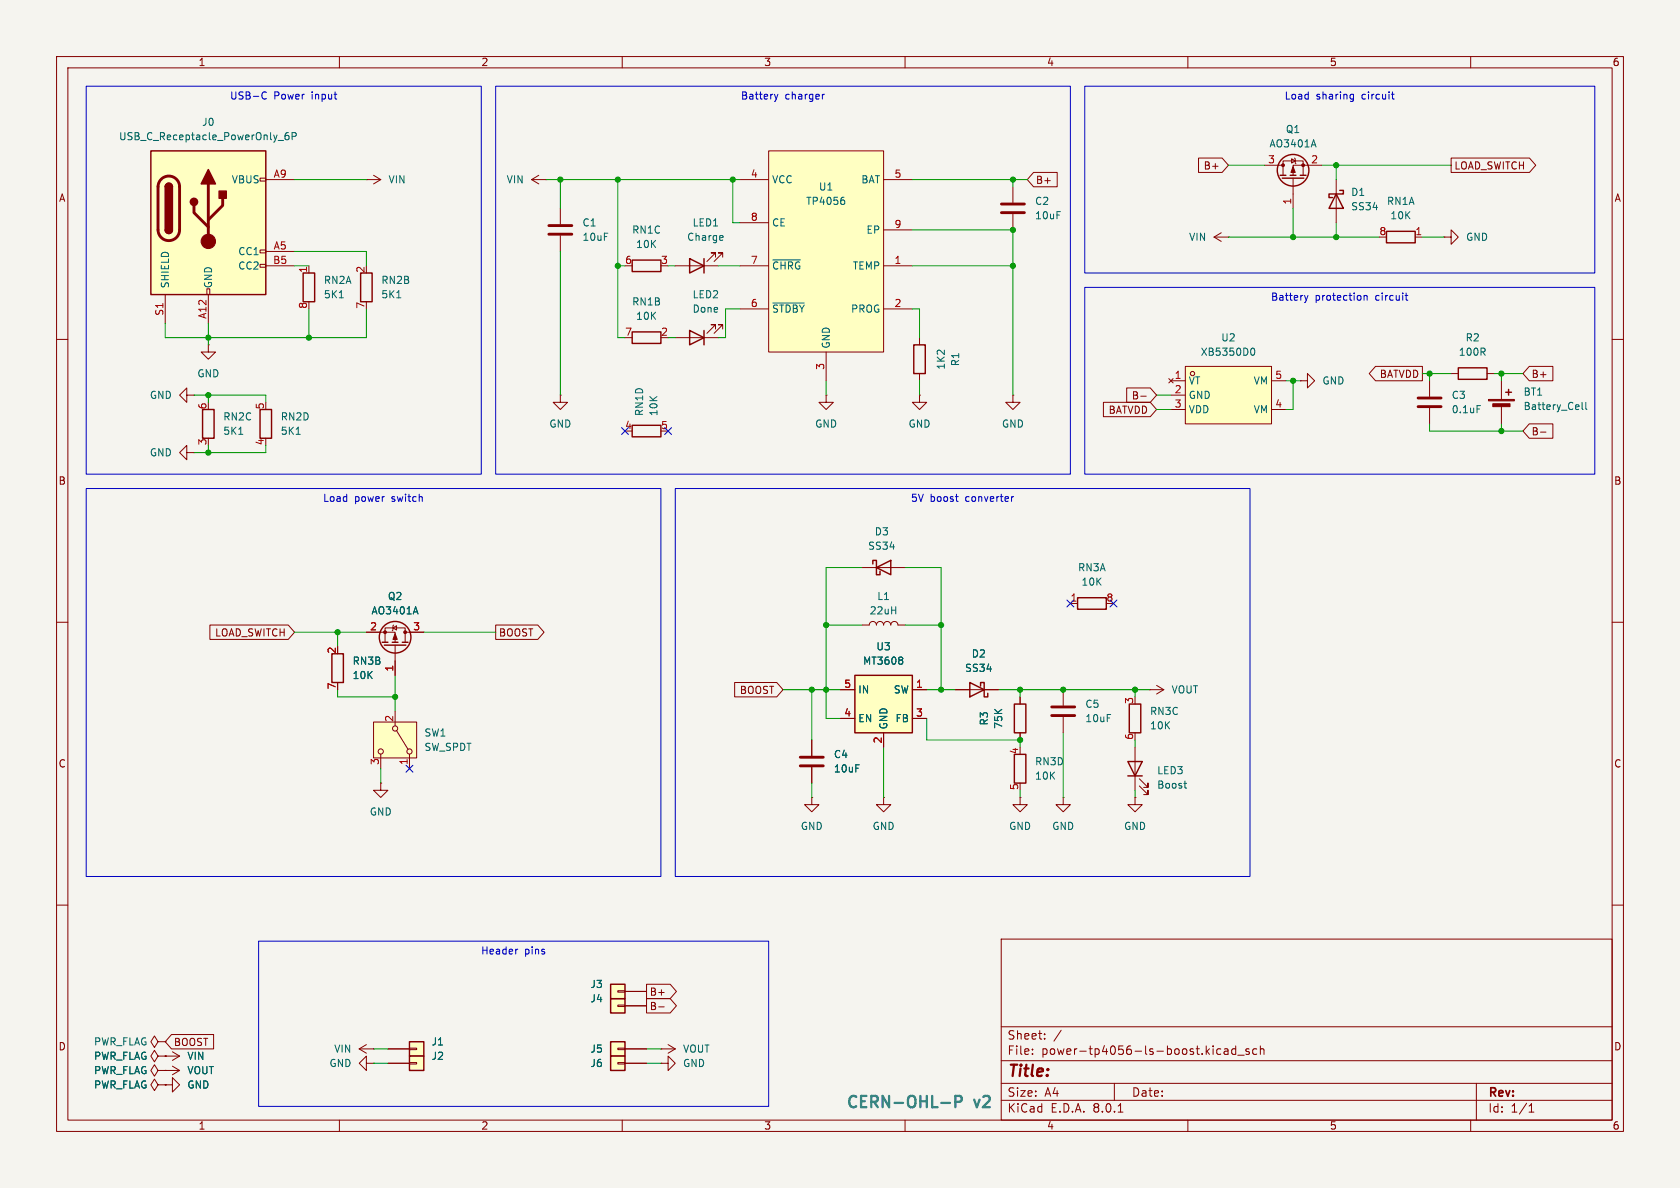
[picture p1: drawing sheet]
<svg xmlns="http://www.w3.org/2000/svg" width="297mm" height="210mm" viewBox="0 0 297 210" stroke-linecap="round" stroke-linejoin="round" font-family="sans-serif">
<path d="M0 0h297v210h-297z" fill="#f5f4ef" stroke="#f5f4ef" stroke-width=".18"/>
<g fill="none" stroke="#840000" stroke-width=".18">
<path d="M10 10h277v190h-277zM12 12h273v186h-273zM60 10v2M110 10v2M160 10v2M210 10v2M260 10v2M179.1 33v2.8M179.1 37.8v2.8M223.5 29.2h3.3M226.8 31v-2.6h3.6v2.6M228.3 28.1l.7 .3-.7 .4z"/>
<path d="M228.6 31.5v5.3M228.9 27.9l.1 .2v.7l.1 .2M233.7 29.2h-5.1v1.8M10 60h2M214.6 41.9l1.3 .8M214.6 41.9h2.6M215.9 41.1l-1.3 .8M217.2 41.9h.1M250.2 41.9h1.3M285 60h2M252.7 67.3v2.8M252.7 72.1v2.8"/>
<path d="M256.5 66h1.3M262.9 66h1.3M265.4 67.3v3.3M265.4 71.6v3.3M10 110h2M285 110h2M10 160h2M285 160h2M177 166h108v32h-108zM60 198v2M110 198v2M160 198v2"/>
<path d="M177 194.5h108M177 191.5h108M177 187.5h108M177 181.5h108M182.5 186.3v.1M182.5 185.5v.1M184.7 183.6v.1M184.7 182.8v.1M187.6 182.1l-1.3 2M197 191.5v3M197.7 196.6h.8M210 198v2"/>
<path d="M215.2 186.3h.6M215.2 185.5h.6M216.5 185.5h.5l.1 .9M217.1 185.8h-.5a.29 .29 0 0 0-.2 .3 .29 .29 0 0 0 .2 .3l.5-.1M218.5 185.5l-.5-.1-.3 .3v.4l.2 .2h.6M218.5 184.9v1.5M218.8 186.5h1.2M220.8 185.5l-.3-.1-.3 .2 .1 .2 .5 .2v.3h-.6M222.2 185.5l-.5-.1-.2 .3v.4l.1 .2h.6M222.8 185.5l.2-.1 .4 .1 .1 .9M222.8 184.9v1.5M260 198v2"/>
<path d="M261 191.5v6.5M270.3 196.6h.9M270.3 195.5l.4-.4v1.5"/>
</g>
<path d="M177 36.1h4.1M177 37.6h4.1M250.7 70.4h4.1M250.7 71.9h4.1" fill="none" stroke="#840000" stroke-width=".51"/>
<g fill="none" stroke="#840000" stroke-width=".25">
<path d="M226.3 31h1M226.7 31.5h3.8M228.1 31h1M229.9 31h1M245.1 40.9h5.1v2h-5.1zM257.8 65h5.1v2.1h-5.1zM266.2 69.3h1M266.7 68.8v1.1"/>
<circle cx="228.6" cy="30.1" r="2.79"/>
</g>
<g fill="#840000" stroke="#840000" stroke-width=".18">
<path d="M228.6 29.5l.4 1h-.8z"/>
<path d="M263.1 70.6h4.6v.3h-4.6z"/>
<path d="M263.9 71.4h3.1v.5h-3.1z"/>
<circle cx="230.4" cy="29.2" r=".25"/>
<circle cx="226.8" cy="29.2" r=".25"/>
</g>
<path d="M232.2 24.7l.5 1.3M261.1 71.7h.6M279.7 71.1v1.1l.2 .2M280.4 71.1v1.1l.1 .2" fill="none" stroke="#006464" stroke-width=".18"/>
<path d="M209.5 64.8h15.3v10.1h-15.3z" fill="#ffffc2"/>
<g fill="none" stroke="#840000" stroke-width=".18">
<path d="M94 31.8l1.2 .7M94 31.8h2.5M95.2 31l-1.2 .8M96.5 31.8h.1M99.1 36.8v2.8M236.2 31.8v7.6M99.1 41.7v2.8M119.4 47h7.6M119.4 59.7h7.6M126.5 45.5v-.8h-.8h.8l-1.5 1.5M126.5 58.2v-.8h-.8h.8l-1.5 1.5M127.8 45.5v-.8h-.8h.8l-1.6 1.5"/>
<path d="M127.8 58.2v-.8h-.8h.8l-1.6 1.5M146 69.9v1.2h1.3l-1.3 1.3-1.2-1.3h1.2M146 69.9h.1M206.6 66.9l.8 .8M207 67.3h2.5M207 69.9h2.5M207 72.4h2.5M207.4 66.9l-.8 .8M209.5 64.8h15.3v10.1h-15.3zM224.8 67.3h2.5M224.8 72.4h2.5M229.9 67.3h1.2v-1.3l1.3 1.3-1.3 1.3v-1.3"/>
<path d="M229.9 67.3h.1"/>
<circle cx="210.8" cy="66" r=".38"/>
</g>
<path d="M127.6 41.6l.2 .3-.6 .2M127.8 42.4l-.2 .1M221.2 61.7l.2-.2a.68 .68 0 0 1 .4 .7 .68 .68 0 0 1-.4 .6l-.2-.1" fill="none" stroke="#006464" stroke-width=".18"/>
<path d="M236.2 34.3l1.3 2.5h-2.6zM236.9 33.7h.6v.6h-2.6v.6h.7M111.8 46h5v2h-5zM111.8 58.7h5v2h-5zM121.9 45.7l2.6 1.3-2.6 1.3zM121.9 58.4l2.6 1.3-2.6 1.3zM124.5 45.7v2.6M124.5 58.4v2.6M111.8 75.2h5v2h-5z" fill="none" stroke="#840000" stroke-width=".25"/>
<path d="M97 39.9h4.1M97 41.4h4.1" fill="none" stroke="#840000" stroke-width=".51"/>
<path d="M135.9 26.7h20.3v35.5h-20.3z" fill="#ffffc2"/>
<g fill="none" stroke="#840000" stroke-width=".18">
<path d="M130.8 31.8h5.1M130.8 39.4h5.1M135.9 26.7h20.3v35.5h-20.3zM156.2 31.8h5.1M130.8 47h5.1M130.8 54.6h5.1M156.2 47h5.1M156.2 54.6h5.1M156.2 40.6h5.1M162.6 59.7v1.3M146 62.2v5.1M162.6 69.9v1.2h1.2l-1.2 1.3-1.3-1.3h1.3"/>
<path d="M162.6 69.9h.1M162.6 66v1.3M179.1 69.9v1.2h1.2l-1.2 1.3-1.3-1.3h1.3M179.1 69.9h.1M200.7 132.1v7.6M201.4 138.9l1.5 1.6v-.8v.8h-.7M201.4 137.7l1.5 1.5v-.8v.8h-.7M203.2 121.9h.1M203.2 121.9h2.5M204.5 121.2l1.2 .7M205.7 121.9l-1.2 .8M200.7 141v1.2h1.2l-1.2 1.3-1.3-1.3h1.3"/>
<path d="M200.7 141h.1"/>
</g>
<path d="M149 34.9h.2M149.1 35.4l.2 .2v.3l-.2 .2M136.6 53.6h5.6M136.6 45.9h4.9M209.3 138.5h.5M209.5 139.3h.3" fill="none" stroke="#006464" stroke-width=".18"/>
<path d="M161.5 61h2.1v5h-2.1zM199.4 134.6h2.5l-1.2 2.6zM199.4 137.2h2.5M199.6 124.5h2.1v5h-2.1z" fill="none" stroke="#840000" stroke-width=".25"/>
<path d="M151.1 119.4h10.2v10.1h-10.2z" fill="#ffffc2"/>
<path d="M151.1 119.4h10.2v10.1h-10.2zM190.5 105.7h5.1v2h-5.1zM171.4 120.7l2.6 1.2-2.6 1.3zM173.4 121.3v-.6h.6v2.5h.6v-.6" fill="none" stroke="#840000" stroke-width=".25"/>
<path d="M152.4 110.5h1.3a.64 .64 0 0 1 .6-.6 .64 .64 0 0 1 .6 .6 .64 .64 0 0 1 .7-.6 .64 .64 0 0 1 .6 .6 .64 .64 0 0 1 .6-.6 .64 .64 0 0 1 .7 .6 .64 .64 0 0 1 .6-.6 .64 .64 0 0 1 .6 .6h1.3M189.2 106.7h1.3M148.6 121.9h2.5M148.6 127h2.5M156.2 129.5v2.6M161.3 121.9h2.5M161.3 127h2.5M168.9 121.9h7.6" fill="none" stroke="#840000" stroke-width=".18"/>
<path d="M159.5 116.2l.1 .2-.1 .2M159.5 116.8l.1 .1-.1 .5" fill="none" stroke="#006464" stroke-width=".18"/>
<path d="M72.4 184.2h2.5v2.5h-2.5z" fill="#ffffc2"/>
<path d="M180.3 123.2v1.3M180.3 129.5v1.3M188 121.9v2.8M188 126.7v2.8M156.2 141v1.2h1.3l-1.3 1.3-1.3-1.3h1.3M156.2 141h.1M180.3 141v1.2h1.3l-1.3 1.3-1.2-1.3h1.2M180.3 141h.1M188 141v1.2h1.2l-1.2 1.3-1.3-1.3h1.3M188 141h.1M68.6 185.4h3.8M72.4 185.3h1.3v.2h-1.3z" fill="none" stroke="#840000" stroke-width=".18"/>
<path d="M179.3 133.4h2.1v5h-2.1zM179.3 124.5h2.1v5h-2.1zM72.4 184.2h2.5v2.5h-2.5z" fill="none" stroke="#840000" stroke-width=".25"/>
<path d="M185.9 126.5h4.1M185.9 125h4.1" fill="none" stroke="#840000" stroke-width=".51"/>
<path d="M66 127.6h7.7v6.4h-7.7z" fill="#ffffc2"/>
<g fill="none" stroke="#840000" stroke-width=".18">
<path d="M66 127.6h7.7v6.4h-7.7zM67.3 138.4v1.3h1.3l-1.3 1.3-1.3-1.3h1.3M67.3 138.4h.1M67.3 133.4v2.5M69.8 125.7v2.6M70.1 129.2l2 3.3M72.4 133.4v2.5"/>
<circle cx="67.3" cy="132.8" r=".46"/>
<circle cx="69.8" cy="128.8" r=".46"/>
<circle cx="72.4" cy="132.8" r=".46"/>
</g>
<path d="M107.9 176.5h2.6v2.6h-2.6z" fill="#ffffc2"/>
<path d="M109.2 177.7h1.3v.2h-1.3zM110.5 177.8h3.8M116.8 188h1.3v-1.3l1.3 1.3-1.3 1.2v-1.2M116.8 188h.1M116.8 185.4h.1M116.8 185.4h2.6M118.1 184.7l1.3 .7M119.4 185.4l-1.3 .8" fill="none" stroke="#840000" stroke-width=".18"/>
<path d="M107.9 176.5h2.6v2.6h-2.6z" fill="none" stroke="#840000" stroke-width=".25"/>
<path d="M107.9 184.2h2.6v2.5h-2.6z" fill="#ffffc2"/>
<path d="M64.8 188v-1.3l-1.3 1.3 1.3 1.2v-1.2h1.2M66 188h.1M109.2 185.3h1.3v.2h-1.3zM110.5 185.4h3.8" fill="none" stroke="#840000" stroke-width=".18"/>
<path d="M107.9 184.2h2.6v2.5h-2.6z" fill="none" stroke="#840000" stroke-width=".25"/>
<path d="M107.9 174h2.6v2.5h-2.6z" fill="#ffffc2"/>
<path d="M99.1 69.9v1.2h1.2l-1.2 1.3-1.3-1.3h1.3M99.1 69.9h.1M109.2 175.1h1.3v.3h-1.3zM110.5 175.3h3.8" fill="none" stroke="#840000" stroke-width=".18"/>
<path d="M107.9 174h2.6v2.5h-2.6z" fill="none" stroke="#840000" stroke-width=".25"/>
<path d="M107.9 186.7h2.6v2.5h-2.6z" fill="#ffffc2"/>
<path d="M64.8 111.8h5v1.7M68.1 113.5v-2.5h3.5v2.5M69.5 111l.6-.4v.8zM69.6 110.5l-.1 .1v.8l-.2 .1M69.8 114v5.4M71.6 111.8h3.3M109.2 187.8h1.3v.3h-1.3zM110.5 188h3.8" fill="none" stroke="#840000" stroke-width=".18"/>
<g fill="none" stroke="#840000" stroke-width=".25">
<path d="M58.7 115.6h2v5.1h-2zM67.6 113.5h1M67.9 114h3.9M69.3 113.5h1.1M71.1 113.5h1M107.9 186.7h2.6v2.5h-2.6z"/>
<circle cx="69.8" cy="112.6" r="2.79"/>
</g>
<g fill="#840000" stroke="#840000" stroke-width=".18">
<path d="M69.8 112l.4 1h-.7z"/>
<circle cx="68.1" cy="111.8" r=".25"/>
<circle cx="71.6" cy="111.8" r=".25"/>
</g>
<path d="M73.5 107.3l.4 1.2" fill="none" stroke="#006464" stroke-width=".18"/>
<path d="M72.4 186.7h2.5v2.5h-2.5z" fill="#ffffc2"/>
<g fill="none" stroke="#840000" stroke-width=".18">
<path d="M54.6 47v1.3M255.3 41.9h1.2v-1.3l1.3 1.3-1.3 1.3v-1.3M255.3 41.9h.1M143.5 141v1.2h1.3l-1.3 1.3-1.3-1.3h1.3M143.5 141h.1M27.9 186.7l-.6-1-.6 1 .6 1 .6-1h1.3M27.9 191.8l-.6-1-.6 1 .6 1 .6-1h1.3M27.9 189.2l-.6-1-.6 1 .6 1 .6-1h1.3M27.9 184.2l-.6-1.1-.6 1.1 .6 1 .6-1h1.3M29.2 186.7h.1M29.2 191.8h.1M29.2 189.2h.1"/>
<path d="M29.2 191.8h1.3v-1.3l1.2 1.3-1.2 1.2v-1.2M29.2 184.2h.1M29.2 186.7h2.5M29.2 189.2h2.5M30.5 185.9l1.2 .8M30.5 188.5l1.2 .7M31.7 186.7l-1.2 .8M31.7 189.2l-1.2 .8M63.5 185.4l1.3 .8M63.5 185.4h2.5M64.8 184.7l-1.3 .7M66 185.4h.1"/>
<path d="M68.6 188h3.8M72.4 187.8h1.3v.3h-1.3z"/>
</g>
<path d="M53.6 48.3h2v5h-2zM63.8 48.3h2v5h-2zM72.4 186.7h2.5v2.5h-2.5z" fill="none" stroke="#840000" stroke-width=".25"/>
<path d="M60 52.6h.7M70.1 52.6h.8" fill="none" stroke="#006464" stroke-width=".18"/>
<path d="M26.7 26.7h20.3v25.4h-20.3z" fill="#ffffc2"/>
<g fill="none" stroke="#840000" stroke-width=".18">
<path d="M46 31.5h1v.5h-1zM47 31.8h5.1M64.8 31.8h.1M64.8 31.8h2.5M66 31l1.3 .8M67.3 31.8l-1.3 .7M182.7 30.5h4.2v2.5h-4.2l-1.1-1.2zM211.9 27.9h4.2l1.1 1.3-1.1 1.3h-4.2zM256.5 27.9h13.9l1.1 1.3-1.1 1.3h-13.9zM29.2 52.1v5.1M36.6 51.1h.5v1h-.5zM36.8 52.1v5.1"/>
<path d="M46 46.7h1v.5h-1zM46 44.2h1v.5h-1zM47 44.5h5.1M47 47h5.1M33 69.9v-1.3l-1.3 1.3 1.3 1.2v-1.2h1.3M34.3 69.9h.1M36.8 61v1.2h1.3l-1.3 1.3-1.2-1.3h1.2M36.8 61h.1M195.1 71.1h8.3l1.1 1.3-1.1 1.3h-8.3zM199.2 68.6h4.2l1.1 1.3-1.1 1.2h-4.2zM201.7 70h.9M243.2 64.8h8.3v2.5h-8.3l-1.1-1.3z"/>
<path d="M270.4 64.8h4.1v2.5h-4.1l-1.2-1.3zM270.4 74.9h4.1v2.6h-4.1l-1.2-1.3zM272.3 76.4h1M33 80v-1.3l-1.3 1.3 1.3 1.3v-1.3h1.3M34.3 80h.1M37.1 110.5h13.9l1.1 1.3-1.1 1.2h-13.9zM64.8 111.8h2.5M69.8 116.8v2.6M72.4 111.8h2.5M87.6 110.5h7.5l1.1 1.3-1.1 1.2h-7.5zM152.4 100.3h7.6M129.9 120.6h7.4l1.1 1.3-1.1 1.3h-7.4z"/>
<path d="M143.5 130.8v2.8M143.5 135.6v2.8M148.6 121.9h2.5M148.6 127h2.5M156.2 129.5v2.6M161.3 121.9h2.5M161.3 127h2.5M168.9 121.9h2.5M174 121.9h2.5M180.3 123.2v1.3M180.3 129.5v1.3M110.5 175.3h3.8"/>
<path d="M110.5 177.8h3.8M114.3 174h4.2l1.1 1.3-1.1 1.2h-4.2zM114.3 176.5h4.2l1.1 1.3-1.1 1.3h-4.2zM116.4 178h1M29.2 191.8h.1M29.2 189.2h.1M29.2 186.7h.1M30.3 182.9h7.5v2.5h-7.5l-1.1-1.2zM68.6 188h3.8M68.6 185.4h3.8M110.5 188h3.8M110.5 185.4h3.8"/>
</g>
<path d="M26.7 26.7h20.3v25.4h-20.3zM29.2 33a.64 .64 0 0 1 .6-.6 .64 .64 0 0 1 .7 .6M29.2 40.6a.64 .64 0 0 0 .6 .7 .64 .64 0 0 0 .7-.7M35.8 72.4h2v5.1h-2zM46 72.4h2v5.1h-2zM154.3 99.7v-.6h.6v2.5h.7v-.6M154.9 100.3l2.6-1.2v2.5z" fill="none" stroke="#840000" stroke-width=".25"/>
<path d="M28.5 31.7a1.91 1.91 0 0 1 2.1-.4 1.91 1.91 0 0 1 1.1 1.7v7.6a1.91 1.91 0 0 1-1.9 1.9 1.91 1.91 0 0 1-1.9-1.9v-7.7l.2-.7zM34.3 36.3v1.3l2.5 2.5M36.8 32.5v10.2M39.4 35.1v1.2l-2.6 2.6M141.5 135.4h4M141.5 133.9h4" fill="none" stroke="#840000" stroke-width=".51"/>
<g fill="#840000" stroke="#840000" stroke-width=".25">
<path d="M29.2 40.6h1.3a.64 .64 0 0 1-.7 .7 .64 .64 0 0 1-.6-.7z"/>
<path d="M29.2 33h1.3v7.6h-1.3z"/>
<path d="M29.4 32.6a.64 .64 0 0 1 .7-.2 .64 .64 0 0 1 .4 .6h-1.3z"/>
<path d="M36.8 30l1.3 2.5h-2.5z"/>
<path d="M38.7 33.8h1.3v1.3h-1.3z"/>
<circle cx="34.3" cy="35.7" r=".63"/>
</g>
<circle cx="36.8" cy="42.7" r="1.27" fill="#840000" stroke="#840000" stroke-width=".18"/>
<path d="M49.2 24.8h.9M51 23.4l-.4 .1a.86 .86 0 0 0 0 1.2l.4-.1 .1-.4-.2-.3-.4 .1-.1 .2M51.6 24.1l.7-.1 .1-.1-.1-.3-.7-.2v1.3M42.2 76.8h.7M52.4 76.8h.7M73.5 107.3l.4 1.2M159.5 116.2l.1 .2-.1 .2M159.5 116.8l.1 .1-.1 .5" fill="none" stroke="#006464" stroke-width=".18"/>
<path d="M166.4 195h1.5M168.9 194.8h.8a.54 .54 0 0 0 .4-.5 .54 .54 0 0 0-.4-.6h-.8v2" fill="none" stroke="#0099b0" stroke-width=".4"/>
<g fill="none" stroke="#0000c2" stroke-width=".18">
<path d="M15.2 15.2h69.9v68.6h-69.9zM46.5 16.3l.3-.1 .3 .2M47.1 17.4l-.3 .1h-.3M87.6 15.2h101.6v68.6h-101.6zM136.9 16.7l.3 .8M137.2 17.5l-.2 .4M137.5 16.7l-.3 .8M145.7 16.7l-.3 .2M191.8 15.2h90.1v33.1h-90.1zM238.9 16.7h.4M239.3 17.5h-.4M239.3 16.7v1l-.1 .2h-.3"/>
<path d="M246 16.7h.5M246.2 16.2v1.1l.3 .2M191.8 50.8h90.1v33h-90.1zM230.6 52.2l.3 .9M230.9 53.1l-.2 .3M231.2 52.2l-.3 .9M241.1 52.2v.9M241.1 52.3l.2-.1 .3 .1 .1 .8M248.4 52.2h.5M248.6 51.8v1.1l.3 .2M15.2 86.4h101.6v68.5h-101.6zM119.4 86.4h101.6v68.5h-101.6z"/>
<path d="M168.9 87.8h.5M169.3 88.6h.1M178.8 87.8v.8M179.2 87.8l-.4 .2M45.7 166.4h90.2v29.2h-90.2zM91.5 167.8l-.2 .1"/>
</g>
<g fill="none" stroke="#009600" stroke-width=".18">
<path d="M52.1 31.8h12.7M96.5 31.8h34.3M99.1 31.8v5M109.2 31.8v27.9h1.3M129.5 31.8v7.6h1.3M161.3 31.8h20.3M179.1 31.8v1.2M217.2 29.2h6.3M228.6 36.8v5.1M233.7 29.2h22.8M236.2 29.2v2.6M236.2 39.4v2.5"/>
<path d="M36.8 57.2v3.8M52.1 44.5h12.7v2.5M52.1 47h2.5M54.6 54.6v5.1M64.8 54.6v5.1h-35.6v-2.5M99.1 44.5v25.4M109.2 47h1.3M118.1 59.7h1.3M118.1 47h1.3M127 47h3.8M130.8 54.6h-2.5v5.1h-1.3M161.3 47h17.8"/>
<path d="M161.3 54.6h1.3v5.1M161.3 40.6h17.8v29.3M217.2 41.9h26.6M251.5 41.9h3.8M34.3 69.9h12.7v1.2M36.8 69.9v1.2M36.8 78.7v1.3M47 78.7v1.3h-12.7M146 67.3v2.6M162.6 67.3v2.6M204.5 69.9h2.5M204.5 72.4h2.5"/>
<path d="M227.3 67.3h2.6M228.6 67.3v5.1h-1.3M251.5 66h5M252.7 74.9v1.3h16.5M252.7 66v1.3M264.2 66h5M265.4 66v1.3M265.4 74.9v1.3M52.1 111.8h12.7M59.7 111.8v2.5M69.8 119.4v6.3M74.9 111.8h12.7"/>
<path d="M146 110.5h6.4M152.4 100.3h-6.4v26.7h2.6M160 100.3h6.4v21.6M160 110.5h6.4M59.7 121.9v1.3h10.1M67.3 135.9v2.5M138.4 121.9h10.2M143.5 121.9v8.9M143.5 138.4v2.6M156.2 132.1v8.9M163.8 121.9h5.1M163.8 127v3.8h16.5v1.3"/>
<path d="M176.5 121.9h26.7M180.3 121.9v1.3M180.3 139.7v1.3M188 129.5v11.5M200.7 121.9v1.3M200.7 130.8v1.3M200.7 139.7v1.3M66 188h2.6M66 185.4h2.6M114.3 188h2.5M114.3 185.4h2.5"/>
</g>
<path d="M109.9 75.6l1.2 1.2M111.1 75.6l-1.2 1.2M117.5 75.6l1.2 1.2M118.7 75.6l-1.2 1.2M188.6 106.1l1.2 1.2M189.8 106.1l-1.2 1.2M196.2 106.1l1.3 1.2M197.5 106.1l-1.3 1.2M71.8 135.3l1.2 1.2M73 135.3l-1.2 1.2" fill="none" stroke="#000084" stroke-width=".18"/>
<g fill="#009600" stroke="#009600" stroke-width=".18">
<circle cx="54.6" cy="59.7" r=".46"/>
<circle cx="36.8" cy="80" r=".46"/>
<circle cx="36.8" cy="69.9" r=".46"/>
<circle cx="36.8" cy="59.7" r=".46"/>
<circle cx="236.2" cy="29.2" r=".46"/>
<circle cx="179.1" cy="31.8" r=".46"/>
<circle cx="179.1" cy="40.6" r=".46"/>
<circle cx="179.1" cy="47" r=".46"/>
<circle cx="228.6" cy="67.3" r=".46"/>
<circle cx="200.7" cy="121.9" r=".46"/>
<circle cx="188" cy="121.9" r=".46"/>
<circle cx="166.4" cy="121.9" r=".46"/>
<circle cx="166.4" cy="110.5" r=".46"/>
<circle cx="109.2" cy="47" r=".46"/>
<circle cx="146" cy="110.5" r=".46"/>
<circle cx="59.7" cy="111.8" r=".46"/>
<circle cx="69.8" cy="123.2" r=".46"/>
<circle cx="109.2" cy="31.8" r=".46"/>
<circle cx="129.5" cy="31.8" r=".46"/>
<circle cx="99.1" cy="31.8" r=".46"/>
<circle cx="252.7" cy="66" r=".46"/>
<circle cx="236.2" cy="41.9" r=".46"/>
<circle cx="228.6" cy="41.9" r=".46"/>
<circle cx="265.4" cy="66" r=".46"/>
<circle cx="265.4" cy="76.2" r=".46"/>
<circle cx="146" cy="121.9" r=".46"/>
<circle cx="143.5" cy="121.9" r=".46"/>
<circle cx="180.3" cy="130.8" r=".46"/>
<circle cx="180.3" cy="121.9" r=".46"/>
</g>
<text font-size="2.8" fill="#840000" x="178" y="190.9">Title:</text>
<g font-size="2.8" fill="#0099b0">
<text x="149.4" y="196.4">CERN-OHL-P</text>
<text x="172.3" y="196.4">v2</text>
</g>
<g font-size="2.1" fill="#840000">
<text x="178" y="184">Sheet:</text>
<text x="178" y="186.7">File:</text>
<text x="184.1" y="186.7">power-tp4056-ls-boost.kicad_sch</text>
<text x="178" y="196.9">KiCad</text>
<text x="178" y="194.1">Size:</text>
<text x="184.7" y="194.1">A4</text>
<text x="185.7" y="196.9">E.D.A.</text>
<text x="193.3" y="196.9">8.0.1</text>
<text x="200" y="194.1">Date:</text>
<text x="263" y="194.3">Rev:</text>
<text x="263" y="196.9">Id:</text>
<text x="267.1" y="196.9">1/1</text>
</g>
<g font-size="1.8" fill="#840000">
<text x="35" y="11.9">1</text>
<text x="85" y="11.9">2</text>
<text x="135" y="11.9">3</text>
<text x="185" y="11.9">4</text>
<text x="235" y="11.9">5</text>
<text x="285" y="11.9">6</text>
<text x="10.3" y="35.9">A</text>
<text x="183" y="32.7">B+</text>
<text x="212.7" y="30.2">B+</text>
<text x="257" y="30.2">LOAD_SWITCH</text>
<text x="285.3" y="35.9">A</text>
<text x="200" y="70.8">B-</text>
<text x="243.8" y="67">BATVDD</text>
<text x="270.7" y="67">B+</text>
<text x="195.9" y="73.3">BATVDD</text>
<text x="270.7" y="77.2">B-</text>
<text x="10.3" y="85.9">B</text>
<text x="285.3" y="85.9">B</text>
<text x="37.9" y="112.7">LOAD_SWITCH</text>
<text x="88.1" y="112.7">BOOST</text>
<text x="130.7" y="122.9">BOOST</text>
<text x="10.3" y="135.9">C</text>
<text x="285.3" y="135.9">C</text>
<text x="114.8" y="176.2">B+</text>
<text x="114.8" y="178.8">B-</text>
<text x="10.3" y="185.9">D</text>
<text x="30.6" y="185.1">BOOST</text>
<text x="285.3" y="185.9">D</text>
<text x="35" y="199.9">1</text>
<text x="85" y="199.9">2</text>
<text x="135" y="199.9">3</text>
<text x="185" y="199.9">4</text>
<text x="235" y="199.9">5</text>
<text x="285" y="199.9">6</text>
</g>
<g font-size="1.8" fill="#0000c2">
<text x="40.6" y="17.9">USB-C</text>
<text x="48.4" y="17.9">Power</text>
<text x="55.2" y="17.9">input</text>
<text x="130.9" y="17.9">Battery</text>
<text x="138.8" y="17.9">charger</text>
<text x="227" y="17.9">Load</text>
<text x="232.7" y="17.9">sharing</text>
<text x="240.8" y="17.9">circuit</text>
<text x="224.6" y="53.5">Battery</text>
<text x="232.5" y="53.5">protection</text>
<text x="243.3" y="53.5">circuit</text>
<text x="57" y="89">Load</text>
<text x="62.7" y="89">power</text>
<text x="69.3" y="89">switch</text>
<text x="160.9" y="89">5V</text>
<text x="164.4" y="89">boost</text>
<text x="170.8" y="89">converter</text>
<text x="85" y="169">Header</text>
<text x="92.7" y="169">pins</text>
</g>
<g font-size="1.8" fill="#006464">
<text x="35.6" y="22.5">J0</text>
<text x="227.2" y="23.7">Q1</text>
<text x="20.9" y="25">USB_C_Receptacle_PowerOnly_6P</text>
<text x="224.3" y="26.3">AO3401A</text>
<text x="40.9" y="32.6">VBUS</text>
<text x="68.6" y="32.6">VIN</text>
<text x="89.5" y="32.6">VIN</text>
<text x="136.4" y="32.6">VCC</text>
<text x="144.7" y="33.9">U1</text>
<text x="152.2" y="32.6">BAT</text>
<text x="238.8" y="34.8">D1</text>
<text x="102.9" y="40.2">C1</text>
<text x="111.7" y="41.5">RN1C</text>
<text x="122.3" y="40.2">LED1</text>
<text x="136.4" y="40.2">CE</text>
<text x="142.4" y="36.4">TP4056</text>
<text x="153.1" y="41.5">EP</text>
<text x="182.9" y="36.4">C2</text>
<text x="182.9" y="39">10uF</text>
<text x="238.8" y="37.4">SS34</text>
<text x="245.1" y="36.4">RN1A</text>
<text x="245.7" y="39">10K</text>
<text x="42" y="45.3">CC1</text>
<text x="42" y="47.9">CC2</text>
<text x="102.9" y="42.8">10uF</text>
<text x="112.4" y="44">10K</text>
<text x="121.4" y="42.8">Charge</text>
<text x="136.4" y="47.9">~{CHRG}</text>
<text x="150.7" y="47.9">TEMP</text>
<text x="210.1" y="42.8">VIN</text>
<text x="259.1" y="42.8">GND</text>
<text x="30.1" y="51.1" transform="rotate(-90 30.1 51.1)">SHIELD</text>
<text x="37.7" y="51.1" transform="rotate(-90 37.7 51.1)">GND</text>
<text x="57.2" y="50.4">RN2A</text>
<text x="57.2" y="52.9">5K1</text>
<text x="67.3" y="50.4">RN2B</text>
<text x="67.3" y="52.9">5K1</text>
<text x="122.3" y="52.9">LED2</text>
<text x="111.7" y="54.2">RN1B</text>
<text x="112.4" y="56.7">10K</text>
<text x="122.3" y="55.5">Done</text>
<text x="136.4" y="55.5">~{STDBY}</text>
<text x="150.4" y="55.5">PROG</text>
<text x="146.9" y="61.7" transform="rotate(-90 146.9 61.7)">GND</text>
<text x="167.2" y="65.4" transform="rotate(-90 167.2 65.4)">1K2</text>
<text x="169.8" y="64.8" transform="rotate(-90 169.8 64.8)">R1</text>
<text x="212.2" y="63.1">XB5350D0</text>
<text x="215.8" y="60.6">U2</text>
<text x="257.8" y="63.1">100R</text>
<text x="259" y="60.6">R2</text>
<text x="26.4" y="70.7">GND</text>
<text x="34.8" y="66.9">GND</text>
<text x="210.1" y="68.2">VT</text>
<text x="210.1" y="70.7">GND</text>
<text x="221.5" y="68.2">VM</text>
<text x="233.7" y="68.2">GND</text>
<text x="256.6" y="70.7">C3</text>
<text x="269.3" y="70.1">BT1</text>
<text x="39.4" y="74.5">RN2C</text>
<text x="39.4" y="77.1">5K1</text>
<text x="49.5" y="74.5">RN2D</text>
<text x="49.5" y="77.1">5K1</text>
<text x="97" y="75.8">GND</text>
<text x="113.9" y="73.7" transform="rotate(-90 113.9 73.7)">RN1D</text>
<text x="116.4" y="73.7" transform="rotate(-90 116.4 73.7)">10K</text>
<text x="144" y="75.8">GND</text>
<text x="160.5" y="75.8">GND</text>
<text x="177" y="75.8">GND</text>
<text x="210.1" y="73.3">VDD</text>
<text x="221.5" y="73.3">VM</text>
<text x="256.6" y="73.3">0.1uF</text>
<text x="269.3" y="72.7">Battery_Cell</text>
<text x="26.4" y="80.9">GND</text>
<text x="154.6" y="94.8">D3</text>
<text x="153.4" y="97.4">SS34</text>
<text x="190.5" y="101.2">RN3A</text>
<text x="68.5" y="106.3">Q2</text>
<text x="155" y="106.3">L1</text>
<text x="191.1" y="103.7">10K</text>
<text x="65.6" y="108.8">AO3401A</text>
<text x="153.7" y="108.8">22uH</text>
<text x="62.2" y="117.7">RN3B</text>
<text x="152.5" y="117.7">MT3608</text>
<text x="154.8" y="115.2">U3</text>
<text x="170.5" y="119">SS34</text>
<text x="171.7" y="116.4">D2</text>
<text x="62.2" y="120.2">10K</text>
<text x="151.6" y="122.8">IN</text>
<text x="157.9" y="122.8">SW</text>
<text x="191.8" y="125.3">C5</text>
<text x="207" y="122.8">VOUT</text>
<text x="74.9" y="130.4">SW1</text>
<text x="151.6" y="127.9">EN</text>
<text x="157.1" y="129" transform="rotate(-90 157.1 129)">GND</text>
<text x="158.2" y="127.9">FB</text>
<text x="174.9" y="128.3" transform="rotate(-90 174.9 128.3)">R3</text>
<text x="177.4" y="128.9" transform="rotate(-90 177.4 128.9)">75K</text>
<text x="191.8" y="127.9">10uF</text>
<text x="203.2" y="126.6">RN3C</text>
<text x="203.2" y="129.1">10K</text>
<text x="74.9" y="132.9">SW_SPDT</text>
<text x="147.3" y="134.2">C4</text>
<text x="147.3" y="136.8">10uF</text>
<text x="182.9" y="135.5">RN3D</text>
<text x="204.5" y="137.1">LED3</text>
<text x="182.9" y="138">10K</text>
<text x="204.5" y="139.6">Boost</text>
<text x="65.3" y="144.4">GND</text>
<text x="141.5" y="146.9">GND</text>
<text x="154.2" y="146.9">GND</text>
<text x="178.3" y="146.9">GND</text>
<text x="185.9" y="146.9">GND</text>
<text x="198.6" y="146.9">GND</text>
<text x="104.3" y="177.4">J4</text>
<text x="104.3" y="174.9">J3</text>
<text x="16.5" y="185">PWR_FLAG</text>
<text x="76.2" y="185">J1</text>
<text x="16.5" y="187.6">PWR_FLAG</text>
<text x="16.5" y="190.1">PWR_FLAG</text>
<text x="33" y="187.6">VIN</text>
<text x="33" y="190.1">VOUT</text>
<text x="58.1" y="188.8">GND</text>
<text x="59" y="186.3">VIN</text>
<text x="76.2" y="187.6">J2</text>
<text x="104.3" y="186.3">J5</text>
<text x="104.3" y="188.8">J6</text>
<text x="120.7" y="188.8">GND</text>
<text x="120.7" y="186.3">VOUT</text>
<text x="16.5" y="192.6">PWR_FLAG</text>
<text x="33" y="192.6">GND</text>
</g>
<g font-size="1.8" fill="#a90000">
<text x="224.1" y="29">3</text>
<text x="231.7" y="29">2</text>
<text x="48.3" y="31.5">A9</text>
<text x="132.6" y="31.5">4</text>
<text x="158" y="31.5">5</text>
<text x="132.6" y="39.1">8</text>
<text x="158" y="40.4">9</text>
<text x="228.3" y="36.3" transform="rotate(-90 228.3 36.3)">1</text>
<text x="243.8" y="41.7">8</text>
<text x="250.1" y="41.7">1</text>
<text x="48.2" y="46.7">B5</text>
<text x="48.3" y="44.2">A5</text>
<text x="110.4" y="46.7">6</text>
<text x="116.8" y="46.7">3</text>
<text x="132.6" y="46.7">7</text>
<text x="158" y="46.7">1</text>
<text x="54.4" y="48.3" transform="rotate(-90 54.4 48.3)">1</text>
<text x="64.5" y="48.3" transform="rotate(-90 64.5 48.3)">2</text>
<text x="29" y="55.9" transform="rotate(-90 29 55.9)">S1</text>
<text x="36.6" y="56.5" transform="rotate(-90 36.6 56.5)">A12</text>
<text x="54.4" y="54.7" transform="rotate(-90 54.4 54.7)">8</text>
<text x="64.5" y="54.7" transform="rotate(-90 64.5 54.7)">7</text>
<text x="110.4" y="59.4">7</text>
<text x="116.8" y="59.4">2</text>
<text x="132.6" y="54.4">6</text>
<text x="158" y="54.4">2</text>
<text x="145.8" y="65.5" transform="rotate(-90 145.8 65.5)">3</text>
<text x="207.6" y="67.1">1</text>
<text x="207.6" y="69.6">2</text>
<text x="225.4" y="67.1">5</text>
<text x="36.6" y="72.5" transform="rotate(-90 36.6 72.5)">6</text>
<text x="46.7" y="72.5" transform="rotate(-90 46.7 72.5)">5</text>
<text x="110.4" y="75.9">4</text>
<text x="116.8" y="75.9">5</text>
<text x="207.6" y="72.1">3</text>
<text x="225.4" y="72.1">4</text>
<text x="36.6" y="78.8" transform="rotate(-90 36.6 78.8)">3</text>
<text x="46.7" y="78.8" transform="rotate(-90 46.7 78.8)">4</text>
<text x="189.2" y="106.4">1</text>
<text x="195.5" y="106.4">8</text>
<text x="65.3" y="111.5">2</text>
<text x="73" y="111.5">3</text>
<text x="59.4" y="115.6" transform="rotate(-90 59.4 115.6)">2</text>
<text x="69.6" y="118.8" transform="rotate(-90 69.6 118.8)">1</text>
<text x="59.4" y="122" transform="rotate(-90 59.4 122)">7</text>
<text x="149.2" y="121.7">5</text>
<text x="161.9" y="121.7">1</text>
<text x="200.4" y="124.5" transform="rotate(-90 200.4 124.5)">3</text>
<text x="69.6" y="127.7" transform="rotate(-90 69.6 127.7)">2</text>
<text x="149.2" y="126.7">4</text>
<text x="156" y="131.5" transform="rotate(-90 156 131.5)">2</text>
<text x="161.9" y="126.7">3</text>
<text x="200.4" y="130.9" transform="rotate(-90 200.4 130.9)">6</text>
<text x="67.1" y="135.3" transform="rotate(-90 67.1 135.3)">3</text>
<text x="72.1" y="135.3" transform="rotate(-90 72.1 135.3)">1</text>
<text x="180.1" y="133.4" transform="rotate(-90 180.1 133.4)">4</text>
<text x="180.1" y="139.8" transform="rotate(-90 180.1 139.8)">5</text>
</g>
</svg>
